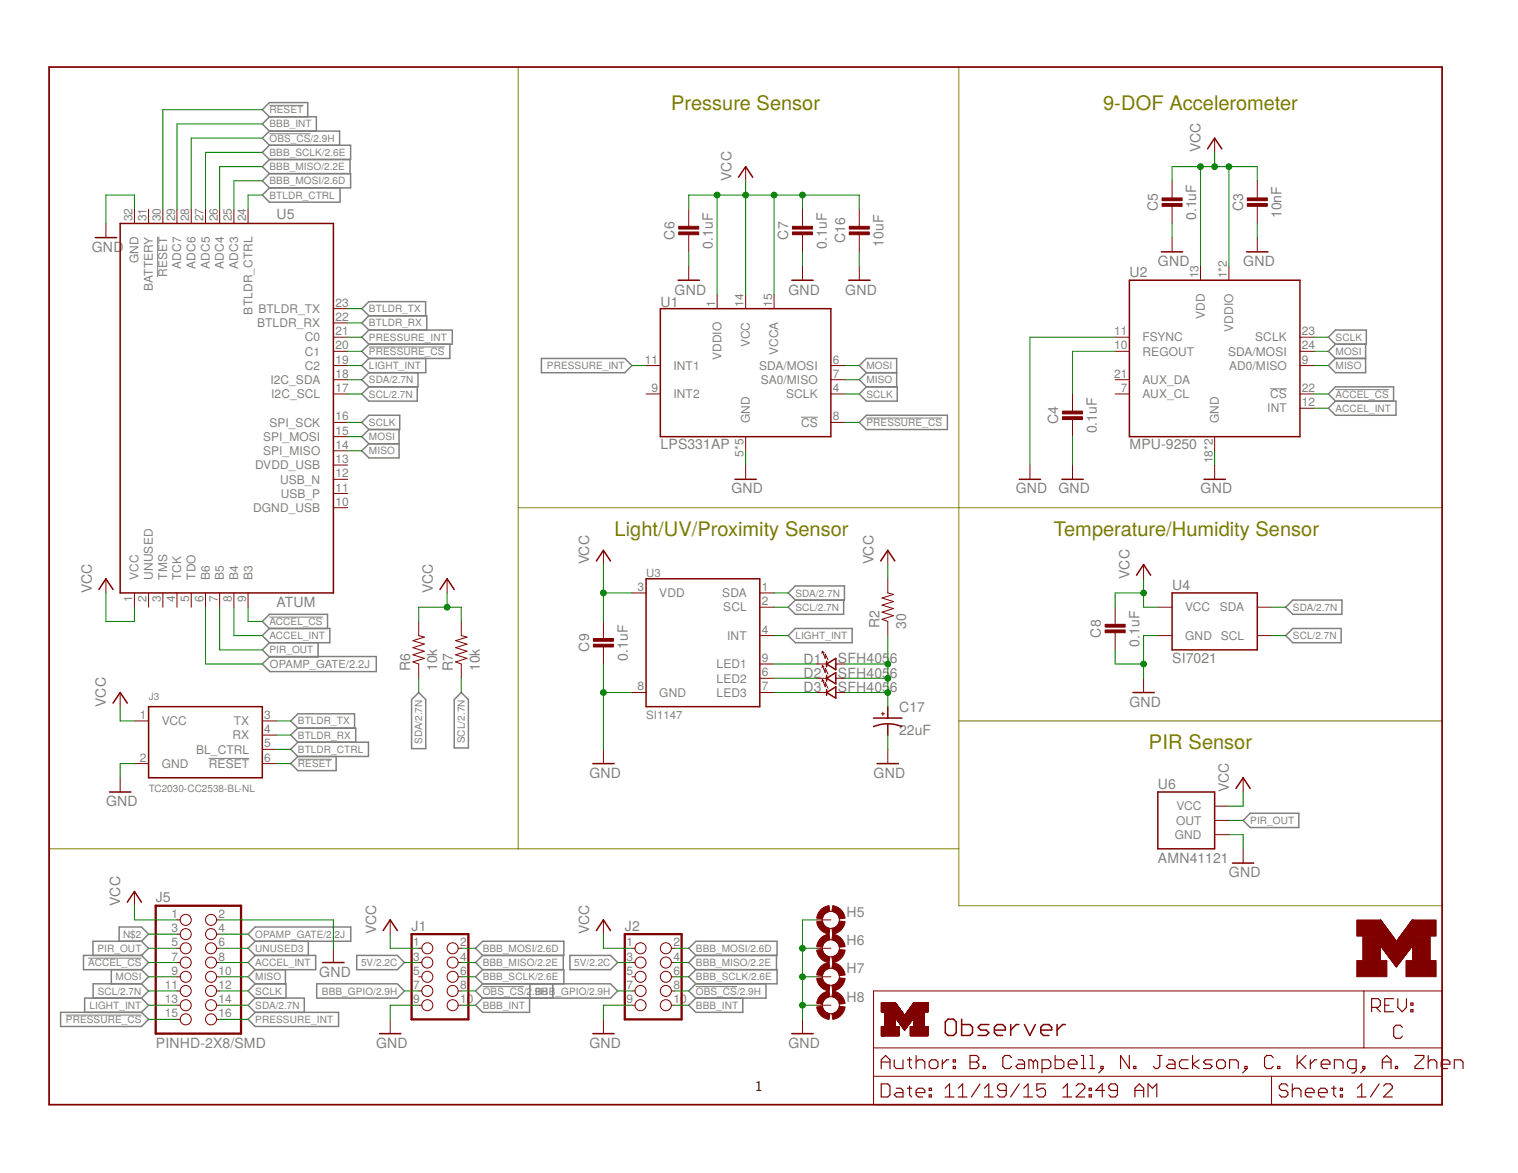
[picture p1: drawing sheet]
<svg xmlns="http://www.w3.org/2000/svg" width="279mm" height="216mm" viewBox="0 0 279 216" stroke-linecap="round" stroke-linejoin="round" font-family="sans-serif">
<path d="M95.4 12.3v143.9M176.5 12.3v154.4h88.9M95.4 93.5h170M176.5 132.7h88.9M9 156.2h167.5" fill="none" stroke="#808000" stroke-width=".18"/>
<g fill="none" stroke="#808080" stroke-width=".18">
<path d="M49.6 19.4h6.2M49.6 24.6h7.6M29 43.5v7.5M67.9 63.9h13.9M147.4 76.8h3.1M159.5 76.9h13.9M233.8 71.6h3.1M245.8 71.7h9.8M49.6 113.6h9.8M38.4 139.6h7.5M54.8 139.7h6.3M16.2 176.4h9.8"/>
<path d="M12.1 186.8h13.9M88.8 181.6h7.6M128.1 181.6h7.6"/>
</g>
<g fill="none" stroke="#808080" stroke-width=".28">
<path d="M49.6 24.1l-1.3 1.3 1.3 1.3M49.6 24.1h12.9v2.6M49.6 26.7h14.9v2.7h-14.9M49.6 21.5l-1.3 1.3 1.3 1.3M49.6 21.5h8.6v2.6M49.6 32l-1.3 1.3 1.3 1.3M49.6 32h14.9v2.6h-14.9M49.6 29.4l-1.3 1.3 1.3 1.3M49.6 26.7l-1.3 1.3 1.3 1.4M49.6 34.6l-1.3 1.3 1.3 1.3h13v-2.6M49.6 21.5l-1.3-1.3 1.3-1.3h7v2.6M64.4 29.4v2.6"/>
<path d="M67.9 58.1l-1.3-1.3 1.3-1.3h10.4v2.6M67.9 58.1h10.6v2.6M67.9 58.1l-1.3 1.3 1.3 1.3M66.6 77.7l1.3-1.3h5.7v2.7h-5.7zM67.9 71.2l-1.3 1.3 1.3 1.3h8.9v-2.6M67.9 60.7h15.3v2.7h-15.3M67.9 79.1l-1.3 1.3 1.3 1.3M67.9 63.4l-1.3 1.3 1.3 1.3M67.9 60.7l-1.3 1.4 1.3 1.3M67.9 68.6l-1.3 1.3 1.3 1.3M67.9 66l-1.3 1.3 1.3 1.3M73.4 79.1v5.2h-5.5l-1.3-1.3 1.3-1.3"/>
<path d="M76.9 68.6v2.6h-9M78.4 66v2.6h-10.5M82.8 63.4v2.6h-14.9M99.7 66h15.3l1.3 1.3-1.3 1.3h-15.3zM159.5 71.2h5.6v2.6h-5.6l-1.3-1.3zM159.5 76.4h14.9v2.7h-14.9l-1.3-1.4zM159.5 68.6l-1.3-1.3 1.3-1.3h5.5v5.2M159.5 68.6h5.5M159.5 68.6l-1.3 1.3 1.3 1.3M244.5 62.1l1.3-1.4h5.7v2.7h-5.7zM245.8 73.8l-1.3-1.3 1.3-1.3h10.7v2.6M245.8 73.8h11.1v2.6h-11.1l-1.3-1.3z"/>
<path d="M245.8 63.4l-1.3 1.3 1.3 1.3M245.8 66h5.6M251.4 63.4v5.2h-5.6l-1.3-1.3 1.3-1.3M67.9 81.7h5.5M49.6 115.7l-1.3-1.3 1.3-1.3h10.7v2.6M49.6 115.7h11.1v2.6h-11.1M49.6 115.7l-1.3 1.3 1.3 1.3M49.6 118.3l-1.3 1.3 1.3 1.3h8.9v-2.6M145.1 109.1l1.3-1.3h9v2.6h-9zM146.4 110.4l-1.3 1.4 1.3 1.3h8.9v-2.7M146.4 115.7h10.4v2.6h-10.4l-1.3-1.3zM236.6 111.8l1.4-1.4h9v2.7h-9z"/>
<path d="M236.6 117l1.4-1.3h8.8v2.6h-8.8zM48.3 122.2l1.4-1.4h19.6v2.8h-19.6zM54.8 134l-1.3-1.3 1.3-1.3h10.5v2.6M54.8 134h10.7v2.6M54.8 134l-1.3 1.3 1.3 1.3M54.8 136.6h13v2.6h-13M54.8 136.6l-1.3 1.3 1.3 1.3M54.8 139.2l-1.3 1.3 1.3 1.3h7.1v-2.6M75.8 128.8l1.3-1.3 1.3 1.3v9h-2.6zM84.9 127.5l1.3 1.3v8.9h-2.6v-8.9zM230.1 149.7h9v2.6h-9l-1.3-1.3zM20.5 178.5v2.6"/>
<path d="M21.9 173.2v-2.6h4.1l1.3 1.3-1.3 1.3M26 175.9l1.3 1.3-1.3 1.3M26 175.9h-10.6v2.6h10.6M26 178.5l1.3 1.3-1.3 1.3M26 173.2h-8.9v2.7M26 173.2l1.3 1.3-1.3 1.4M45.7 171.9l1.3-1.3h17.6v2.6h-17.6zM47 175.9h11.1v2.6h-11.1M47 178.5l-1.3 1.3 1.3 1.3M47 175.9l-1.3 1.3 1.3 1.3M47 173.2l-1.3 1.3 1.3 1.4M52.5 178.5v2.6"/>
<path d="M56.7 173.2v2.7M65.7 175.9h7.4l1.3 1.3-1.3 1.3h-7.4zM87.5 174.5l1.3-1.3h15v2.7h-15zM88.8 178.5h15v2.6M88.8 175.9l-1.3 1.3 1.3 1.3M88.8 178.5l-1.3 1.3 1.3 1.3M103.7 175.9v2.6M104.9 175.9h7.5l1.3 1.3-1.3 1.3h-7.5zM126.8 174.5l1.3-1.3h14.9v2.7h-14.9zM128.1 178.5h14.9v2.6h-14.9M128.1 178.5l-1.3 1.3 1.3 1.3M128.1 175.9l-1.3 1.3 1.3 1.3"/>
<path d="M142.9 175.9v2.6M11.2 186.3h14.8l1.3 1.3-1.3 1.3h-14.8zM26 181.1h-8.9v2.6M26 183.7h-10.4v2.6M26 183.7l1.3 1.3-1.3 1.3M26 181.1l1.3 1.3-1.3 1.3M45.7 187.6l1.3-1.3h15.3v2.6h-15.3zM47 181.1l-1.3 1.3 1.3 1.3M47 181.1h5.6v2.6M47 183.7h9v2.6M47 183.7l-1.3 1.3 1.3 1.3M58.3 181.1h14.8l1.3 1.3-1.3 1.3h-14.8z"/>
<path d="M88.8 181.1h23.6l1.3 1.3-1.3 1.3h-23.6M88.8 183.7l-1.3 1.3 1.3 1.3h8.7v-2.6M88.8 181.1l-1.3 1.3 1.3 1.3M97.5 181.1v2.6M101.7 181.1v2.6M128.1 181.1l-1.3 1.3 1.3 1.3M128.1 183.7l-1.3 1.3 1.3 1.3h8.6v-2.6M141 181.1v2.6h-12.9"/>
</g>
<path d="M9 12.3h256.4v191h-256.4z" fill="none" stroke="#800000" stroke-width=".32"/>
<g fill="none" stroke="#800000" stroke-width=".18">
<path d="M24.7 38.5v2.6M27.3 38.5v2.6M30 38.5v2.6M32.6 38.5v2.6M35.2 38.5v2.6M37.8 38.5v2.6M40.4 38.5v2.6M43.1 38.5v2.6M45.7 38.5v2.6M126.8 38.5v3.2M137.2 30.7v2.6M147.7 38.5v3.2"/>
<path d="M158.2 38.5v3.2M215.7 33.3v3.1M215.7 37.7v3.4M223.6 25.4v2.6M231.4 33.3v3.1M231.4 37.7v3.4M19.5 41.1v2.6M61.4 59.4h2.6M61.4 56.8h2.6M126.8 42.9v3.5M126.8 49v2.6M132 54.2v2.6"/>
<path d="M137.2 54.2v2.6M142.5 54.2v2.6M147.7 42.9v3.5M147.7 49v2.6M158.2 42.9v3.5M158.2 49v2.6M215.7 43.7v2.7M221 49v2.6M226.2 49v2.6M231.4 43.7v2.7M61.4 72.5h2.6M61.4 69.9h2.6"/>
<path d="M61.4 67.3h2.6M61.4 77.7h2.6M61.4 64.7h2.6M61.4 62.1h2.6M118.9 72.5h2.6M118.9 67.3h2.6M152.9 72.5h2.7M152.9 69.9h2.7M152.9 67.3h2.7M152.9 77.7h2.7M197.4 72.5v3.1M197.4 77v3.4"/>
<path d="M205.3 72.5h2.6M205.3 69.9h2.6M205.3 64.7h2.6M205.3 62.1h2.6M239.3 72.5h2.6M239.3 67.3h2.6M239.3 64.7h2.6M239.3 62.1h2.6M239.3 75.1h2.6M61.4 93.5h2.6M61.4 90.8h2.6M61.4 88.2h2.6"/>
<path d="M61.4 85.6h2.6M61.4 83h2.6M61.4 80.4h2.6M137.2 80.4v2.6M137.2 85.6v2.6M189.6 85.6v2.6M197.4 85.6v2.6M223.6 80.4v2.6M223.6 85.6v2.6M19.5 106.5v2.6M24.7 109.1v2.7M27.3 109.1v2.7"/>
<path d="M30 109.1v2.7M32.6 109.1v2.7M35.2 109.1v2.7M37.8 109.1v2.7M40.4 109.1v2.7M43.1 109.1v2.7M45.7 109.1v2.7M77.1 114.4v2.6l1 .3-2.1 .6 2.1 .7-2.1 .6 2.1 .7-2.1 .6 2.1 .7-2.1 .6 1.1 .4v2.6M82.3 106.5v2.6M84.9 114.4v2.6l1.1 .3-2.1 .6 2.1 .7-2.1 .6 2.1 .7-2.1 .6 2.1 .7-2.1 .6 1 .4v2.6M111.1 101.3v2.6M111.1 114.4v3.1"/>
<path d="M111.1 118.8v3.4M116.3 109.1h2.6M139.8 111.8h2.7M139.8 117h2.7M139.8 109.1h2.7M151.4 119.9l.5 1.3v-.8l.5 1M151.4 119.9l.3 .2M151.4 119.9l-.1 .3M163.4 106.5v2.6l1 .3-2.1 .7 2.1 .6-2.1 .7 2.1 .6-2.1 .7 2.1 .6-2.1 .7 1.1 .4v2.6M163.4 101.3v2.6M205.3 111.8v3.1M205.3 116.2v3.4"/>
<path d="M210.5 103.9v2.6M213.1 111.8h2.6M213.1 117h2.6M231.4 111.8h2.6M231.4 117h2.6M22.1 127.5v2.6M24.7 132.7h2.6M48.3 132.7h2.6M48.3 135.3h2.6M48.3 137.9h2.6M111.1 137.9v2.6M116.3 127.5h2.6"/>
<path d="M139.8 124.8h2.7M139.8 122.2h2.7M139.8 127.5h2.7M150.3 124.8h1.8M150.3 122.2h1.8M150.3 127.5h1.8M151.4 122.5l.5 1.3v-.8l.5 1.1M151.4 125.1l.5 1.3v-.8l.5 1.1M151.4 122.5l.3 .2M151.4 122.5l-.1 .4M151.4 125.1l.3 .3M151.4 125.1l-.1 .4"/>
<path d="M153.8 124.8h1.8M153.8 122.2h1.8M153.8 127.5h1.8M162.2 131.4h.6M162.5 131.1v.6M163.4 137.9v2.6M210.5 124.8v2.7M22.1 143.2v2.6M24.7 140.5h2.6M48.3 140.5h2.6M223.6 148.4h2.6M223.6 151h2.6"/>
<path d="M223.6 153.6h2.6M228.8 143.2v2.6M228.8 156.2v2.7M24.7 164.1v2.6M32.6 169.3h.6M32.6 177.2h.6M32.6 174.5h.6M32.6 171.9h.6M32.6 179.8h.6M39.9 169.3h.5M39.9 177.2h.5M39.9 174.5h.5"/>
<path d="M39.9 171.9h.5M39.9 179.8h.5M61.4 174.5v2.7M71.8 169.3v2.6M77.1 177.2h.5M77.1 174.5h.5M77.1 179.8h.5M84.3 177.2h.6M84.3 174.5h.6M84.3 179.8h.6M111.1 169.3v2.6M116.3 177.2h.6"/>
<path d="M116.3 174.5h.6M116.3 179.8h.6M123.6 177.2h.5M123.6 174.5h.5M123.6 179.8h.5M150.3 169.3h2.6M150.3 174.5h2.6M150.3 179.8h2.6M254.1 174.1l2.9 3.9M254.1 174h6M254.1 173.9h6M254.1 173.8h6"/>
<path d="M254.1 173.7h6M254.1 173.6h6M254.1 173.5h6M254.1 173.4h6M254.1 173.3h6M254.1 173.2h6M254.1 173.2h2.9M254.1 173.2h2.8M254.1 173.1h2.8M254.1 173h2.8M254.1 173h2.7M254.1 172.9h2.7"/>
<path d="M254.1 172.8h2.6M254.1 172.7h2.5M254.1 172.6l2.5 .1M254.1 172.6h2.4M254.1 172.5h2.4M254.1 172.4h2.3M254.1 172.3h2.2M254.1 172.2h2.2M254.1 172.2h2.1M254.1 172.1h2.1M254.1 172l2 .1M254.1 172h2"/>
<path d="M254.1 171.9l2 .1M254.1 171.9h1.9M254.1 171.8h1.9M254.1 171.8h1.8M254.1 171.7h1.8M254.1 171.7h1.7M254.1 171.6h1.7M254.1 171.5l1.7 .1M254.1 171.5h1.6M254.1 171.4h1.6M254.1 171.3h1.5M254.1 171.2h1.4"/>
<path d="M254.1 171.1h1.3M254.1 171h1.3M254.1 170.9l1.2 .1M254.1 170.9h1.2M254.1 170.8l1.1 .1M254.1 170.8h1.1M254.1 170.7h1M254.1 170.6l1 .1M254.1 170.6h1M254.1 169.3l2.9 4 2.9-4h.2v4.8h-6zM254.1 170.6h.9M254.1 170.5h.9"/>
<path d="M254.1 170.4l.9 .1M254.1 170.4h.8M254.1 170.3h.8M254.1 170.3h.7M254.1 170.2h.7M254.1 170.2h.6M254.1 170.1h.6M254.1 170h.5M254.1 169.9h.5M254.1 169.8l.4 .1M254.1 169.8h.3M254.1 169.7l.3 .1"/>
<path d="M254.1 169.7h.3M254.1 169.6h.2M254.1 169.5l.2 .1M254.1 169.5h.2M254.1 169.5h.1M254.1 169.4h.1M254.1 174.1h5.8M254.1 174.2h5.8M254.2 174.2h5.7M254.2 174.3h5.6M254.3 174.3h5.5M254.3 174.4h5.4"/>
<path d="M254.4 174.4h5.3M254.4 174.5h5.3M254.4 174.5h5.2M254.5 174.6h5.1M254.6 174.7h4.9M254.6 174.8h4.9M254.6 174.8h4.8M254.7 174.8h4.7M254.7 174.9h4.7M254.7 174.9h4.6M254.8 175h4.5M254.8 175h4.4"/>
<path d="M254.8 175.1h4.4M254.9 175.1h4.3M254.9 175.2h4.2M255 175.2h4.1M255 175.3h4.1M255 175.3h4M255.1 175.4h3.9M255.1 175.5h3.8M255.2 175.5h3.7M255.2 175.6h3.6M255.3 175.7h3.5M255.4 175.8h3.3"/>
<path d="M255.4 175.9h3.2M255.5 175.9h3.1M255.5 176h3M255.6 176h2.9M255.6 176.1h2.8M255.7 176.2h2.7M255.7 176.3h2.6M255.8 176.3h2.5M255.8 176.4h2.4M255.9 176.4h2.3M255.9 176.5h2.2M255.9 176.6h2.2"/>
<path d="M256 176.6h2.1M256 176.6h2M256.1 176.7h1.9M256.1 176.8h1.8M256.2 176.9h1.7M256.2 176.9h1.6M256.2 177h1.6M256.3 177h1.4M256.3 177.1h1.4M256.4 177.1h1.2M256.4 177.2h1.2M256.5 177.2h1.1"/>
<path d="M256.5 177.3h1M256.5 177.4h1M256.6 177.4h.9M256.6 177.5h.8M256.7 177.6h.6M256.8 177.7h.4M256.9 177.8h.3M256.9 177.8h.2M256.9 177.9h.2M257 177.9h.1M257 178h.1M257.1 173.2h3"/>
<path d="M257.1 173.1h3M257.2 173.1h2.9M257.2 173h2.9M257.3 172.9h2.8M257.3 172.8h2.8M257.4 172.8h2.7M257.4 177.4h-.8M257.4 172.7h2.7M257.5 172.7h2.6M257.5 172.6h2.6M257.6 172.6h2.5M257.6 172.5h2.5"/>
<path d="M257.6 172.4h2.5M257.7 172.4h2.4M257.7 172.3h2.4M257.8 172.2h2.3M257.9 172.1h2.2M258 172h2.1M258 171.9h2.1M258.1 171.9h2M258.1 171.8h2M258.1 171.7h2M258.2 176.4h-2.4M258.2 171.7h1.9"/>
<path d="M258.2 171.6h1.9M258.3 171.6h1.8M258.3 171.5h1.8M258.4 171.4h1.7M258.4 171.3h1.7M258.5 171.3h1.6M258.5 171.2h1.6M258.6 171.2h1.5M258.6 171.1h1.5M258.7 171h1.4M258.7 175.7h-3.4M258.8 170.9h1.3"/>
<path d="M258.8 170.8h1.3M258.9 170.8h1.2M258.9 170.7h1.2M259 170.7h1.1M259 175.4h-3.9M259 170.6h1.1M259.1 170.5h1M259.1 170.4h1M259.2 170.3h.9M259.3 170.3h.8M259.3 170.2h.8M259.4 170.1h.7"/>
<path d="M259.4 170h.7M259.5 170h.6M259.5 174.7h-4.9M259.5 169.9h.6M259.6 169.8h.5M259.7 169.7h.4M259.7 169.6h.4M259.8 169.6h.3M259.8 169.5h.3M259.9 169.4h.2M260 174.1l-3 3.9M32.6 182.4h.6"/>
<path d="M32.6 187.6h.6M32.6 185h.6M39.9 182.4h.5M39.9 187.6h.5M39.9 185h.5M71.8 187.6v2.6M77.1 182.4h.5M77.1 185h.5M84.3 182.4h.6M84.3 185h.6M111.1 187.6v2.6M116.3 182.4h.6"/>
<path d="M116.3 185h.6M123.6 182.4h.5M123.6 185h.5M147.7 187.6v2.6M150.3 185h2.6M160.8 182.4h104.6v20.9h-104.6zM160.8 198.1h104.6M160.8 192.9h104.6M162.2 190.6h3.3M162.2 190.5h3.3M162.2 190.4h3.3M162.2 190.3h3.3"/>
<path d="M162.2 190.2h3.3M162.2 190.1h3.3M162.2 190h3.3M162.2 189.9h3.3M162.2 189.8h3.3M162.2 189.7h3.3M162.2 189.6h3.3M162.2 189.5h3.3M162.2 189.4h3.3M162.2 189.3h3.3M162.2 189.2h3.3M162.2 189.1h3.3"/>
<path d="M162.2 189h3.3M162.2 188.9h3.3M162.2 186.2l3.9 .1M162.2 186.2h3.8M162.2 186.1h3.7M162.2 186l3.7 .1M162.2 186h3.7M162.2 185.9h3.6M162.2 185.8h3.5M162.2 185.7h3.5M162.2 185.7h3.4M162.2 185.6h3.4"/>
<path d="M162.2 185.6h3.3M162.2 185.5h3.3M162.2 185.4h3.2M162.2 185.3l3.2 .1M162.2 185.3h3.2M162.2 185.3h3.1M162.2 185.2h3.1M162.2 185.1l3 .1M162.2 185.1h3M162.2 185h3M162.2 185h2.9M162.2 184.9h2.9"/>
<path d="M162.2 184.9h2.8M162.2 184.8h2.8M162.2 184.7l2.8 .1M162.2 184.7h2.7M162.2 184.6l2.7 .1M162.2 184.6h2.6M162.2 184.5h2.6M162.2 190.7h.7M162.8 188.9h2M162.8 188.8h2M162.9 188.7h1.9M162.9 188.6h1.9"/>
<path d="M162.9 188.5h1.9M162.9 188.4h1.9M162.9 188.3h1.9M162.9 188.2h1.9M162.9 188.1h1.9M162.9 188h1.9M162.9 187.9h1.9M162.9 187.8h1.9M162.9 187.7h1.9M162.9 187.6h1.9M162.9 187.5h1.9M162.9 187.4h1.9"/>
<path d="M162.9 187.3h7.3M162.9 187.2h7.3M162.9 187.1h7.3M162.9 187h7.3M162.9 186.9h7.3M162.9 186.8h3.6M162.9 186.8h3.5M162.9 186.7h3.5M162.9 186.7h3.4M162.9 186.6h3.4M162.9 186.5h3.3M162.9 186.4l3.3 .1"/>
<path d="M162.9 186.4h3.2M162.9 186.3h3.2M164.8 187.4h3.3M164.9 187.5h3.2M165 187.5h3M165.1 187.6h2.9M165.1 187.7h2.8M165.1 187.8h2.8M165.2 187.8h2.6M165.2 187.9h2.6M165.3 188h2.4M165.4 188.1h2.2"/>
<path d="M165.4 188.2h2.2M165.5 188.2h2.1M165.5 188.2h2M165.5 188.3h2M165.6 188.4h1.8M165.7 188.5h1.6M165.7 188.6h1.6M165.8 188.7h1.4M165.8 188.7h1.3M165.9 188.8h1.2M165.9 188.9h1.1M166 188.9h1"/>
<path d="M166 189h1M166.1 189h.8M166.1 189.1h.8M166.2 189.2h.6M166.2 189.3h.6M166.2 189.3h.5M166.3 189.3h.4M166.3 189.4h.4M166.3 189.4h.3M166.4 189.5h.2M166.5 189.6h.1M166.6 186.8h3.6"/>
<path d="M166.6 186.7h3.6M166.7 186.7h3.5M166.7 186.6h3.5M166.8 186.6h3.4M166.8 186.5h3.4M166.9 186.4h3.3M166.9 189.1h-.8M166.9 186.3h3.3M167 186.2h3.8M167 186.1h3.8M167.1 186.1h3.7M167.1 186h3.7"/>
<path d="M167.2 186h3.6M167.2 185.9h3.6M167.2 188.6l-1.4 .1M167.3 185.9h3.5M167.3 185.8h3.5M167.3 185.7h3.5M167.4 185.7h3.4M167.4 185.6h3.4M167.5 185.6h3.3M167.5 185.5h3.3M167.5 189.1h3.3M167.5 189h3.3"/>
<path d="M167.6 190.6h3.2M167.6 190.5h3.2M167.6 190.4h3.2M167.6 190.3h3.2M167.6 190.2h3.2M167.6 190.1h3.2M167.6 190h3.2M167.6 189.9h3.2M167.6 189.8h3.2M167.6 189.7h3.2M167.6 189.6h3.2M167.6 189.5h3.2"/>
<path d="M167.6 189.4h3.2M167.6 189.3h3.2M167.6 189.2h3.2M167.6 189.1h3.2M167.6 189h3.2M167.6 188.9h3.2M167.6 185.4h3.2M167.7 188l-2.3 .1M167.7 185.3h3.1M167.7 185.2h3.1M167.8 185.2h3M167.8 187.9h-2.6"/>
<path d="M167.8 185.1h3M167.9 185h2.9M168 184.9h2.8M168 187.6h-3M168 184.8h2.8M168.1 184.8h2.7M168.1 187.5h-3.1M168.1 184.7h2.7M168.1 187.4h-3.2M168.1 187.4h.1M168.2 184.6h2.6M168.2 184.5h2.6"/>
<path d="M168.3 188.8h1.9M168.3 188.7h1.9M168.3 188.6h1.9M168.3 188.5h1.9M168.3 188.4h1.9M168.3 188.3h1.9M168.3 188.2h1.9M168.3 188.1h1.9M168.3 188h1.9M168.3 187.9h1.9M168.3 187.8h1.9M168.3 187.7h1.9"/>
<path d="M168.3 187.6h1.9M168.3 187.5h1.9M168.3 187.4h1.9M170.2 187.2h-7.3M170.2 188.9h-2M170.2 186.3h.1M170.8 186.2l-3.8 .1M234 198.1v5.2M251 182.4v10.5"/>
<circle cx="34.2" cy="169.3" r="1.02"/>
<circle cx="34.2" cy="174.5" r="1.02"/>
<circle cx="34.2" cy="171.9" r="1.02"/>
<circle cx="34.2" cy="179.8" r="1.02"/>
<circle cx="34.2" cy="177.2" r="1.02"/>
<circle cx="38.8" cy="174.5" r="1.02"/>
<circle cx="38.8" cy="169.3" r="1.02"/>
<circle cx="38.8" cy="179.8" r="1.02"/>
<circle cx="38.8" cy="177.2" r="1.02"/>
<circle cx="38.8" cy="171.9" r="1.02"/>
<circle cx="78.7" cy="174.5" r="1.02"/>
<circle cx="78.7" cy="179.8" r="1.02"/>
<circle cx="78.7" cy="177.2" r="1.02"/>
<circle cx="83.3" cy="177.2" r="1.02"/>
<circle cx="83.3" cy="174.5" r="1.02"/>
<circle cx="83.3" cy="179.8" r="1.02"/>
<circle cx="117.9" cy="179.8" r="1.02"/>
<circle cx="117.9" cy="174.5" r="1.02"/>
<circle cx="117.9" cy="177.2" r="1.02"/>
<circle cx="122.6" cy="174.5" r="1.02"/>
<circle cx="122.6" cy="177.2" r="1.02"/>
<circle cx="122.6" cy="179.8" r="1.02"/>
<circle cx="152.9" cy="179.8" r="1.57"/>
<circle cx="152.9" cy="169.3" r="1.57"/>
<circle cx="152.9" cy="174.5" r="1.57"/>
<circle cx="34.2" cy="187.6" r="1.02"/>
<circle cx="34.2" cy="185" r="1.02"/>
<circle cx="34.2" cy="182.4" r="1.02"/>
<circle cx="38.8" cy="187.6" r="1.02"/>
<circle cx="38.8" cy="185" r="1.02"/>
<circle cx="38.8" cy="182.4" r="1.02"/>
<circle cx="78.7" cy="185" r="1.02"/>
<circle cx="78.7" cy="182.4" r="1.02"/>
<circle cx="83.3" cy="185" r="1.02"/>
<circle cx="83.3" cy="182.4" r="1.02"/>
<circle cx="117.9" cy="185" r="1.02"/>
<circle cx="117.9" cy="182.4" r="1.02"/>
<circle cx="122.6" cy="185" r="1.02"/>
<circle cx="122.6" cy="182.4" r="1.02"/>
<circle cx="152.9" cy="185" r="1.57"/>
</g>
<g fill="none" stroke="#800000" stroke-width=".21">
<path d="M162.2 196.7v-1.6l.8-.8 .8 .8v1.6M162.2 199.5h1.2l.4 .4v1.6l-.4 .4h-1.2zM162.2 195.5h1.6M164.6 195.1v1.2l.4 .4h1.2v-1.6M167 195.1h.8M167.4 194.7v1.6l.4 .4M167.4 199.9v1.6l.4 .4M168.6 194.3v2.4M168.6 195.5l.4-.4h.8l.4 .4v1.2M171.4 195.1h.8l.4 .4v.8l-.4 .4h-.8l-.4-.4v-.8zM173.4 195.1v1.6M174.6 195.1h-.4l-.8 .8"/>
<path d="M175.5 195.1h.4v.4h-.4zM175.5 196.3h.4v.4h-.4zM178.5 195.5h1.2M178.5 194.3h1.2l.4 .4v.4l-.4 .4 .4 .4v.4l-.4 .4h-1.2zM180.4 199.5l-1.6 2.4M181 196.3h.4v.4h-.4zM186.2 194.7l-.4-.4h-.8l-.4 .4v1.6l.4 .4h.8l.4-.4M187.4 195.1h.8l.4 .4v1.2h-1.2l-.4-.4 .4-.4h1.2M187.6 199.5l-1.6 2.4M190.2 195.5l-.4-.4h-.4v1.6M190.2 195.5v1.2M190.2 195.5l.4-.4 .4 .4v1.2"/>
<path d="M191.8 196.7h1.2l.4-.4v-.8l-.4-.4h-1.2v2.4M192.4 199.5h-1.6v1.2l.8-.4h.4l.4 .4v.8l-.4 .4h-.8l-.4-.4M194.2 194.3v2.4h1.2l.4-.4v-.8l-.4-.4h-1.2M196.6 195.9h1.6v-.4l-.4-.4h-.8l-.4 .4v.8l.4 .4h.8M198.1 199.9l.4-.4h.8l.4 .4v.4l-1.6 1.6h1.6M199 196.7h.8M199 194.3h.4v2.4M200.6 196.7h.8M200.6 194.3h.4v2.4M202.6 196.3h.4v.4h-.4zM203 196.7l-.8 .8M207.9 194.3v2.4l-1.7-2.4v2.4"/>
<path d="M208.7 196.3h.4v.4h-.4zM213.1 194.3h.8M213.5 194.3v2l-.4 .4h-.4l-.4-.4M215.1 195.1h.8l.4 .4v1.2h-1.2l-.4-.4 .4-.4h1.2M218.7 195.1h-1.2l-.4 .4v.8l.4 .4h1.2M219.5 194.3v2.4M220.7 195.1l-1.2 .8 1.2 .8M223.1 195.1h-1.2l-.4 .4 .4 .4h.8l.4 .4-.4 .4h-1.2M223.9 195.5l.4-.4h.8l.4 .4v.8l-.4 .4h-.8l-.4-.4zM226.3 196.7v-1.6h1.2l.4 .4v1.2M229.1 196.3h.4v.4h-.4zM229.5 196.7l-.8 .8"/>
<path d="M234.4 194.7l-.4-.4h-.8l-.5 .4v1.6l.5 .4h.8l.4-.4M235.2 196.3h.4v.4h-.4zM237 199.9l-.4-.4h-.7l-.4 .4v.4l.4 .4h.7l.4 .4v.4l-.4 .4h-.7l-.4-.4M237.8 199.5v2.4M238.8 194.3v2.4M239.2 195.5l1.2 1.2M240.4 194.3l-1.6 1.6M241.2 195.1v1.6M242.4 195.1h-.4l-.8 .8M243.2 195.9h1.6v-.4l-.4-.4h-.8l-.4 .4v.8l.4 .4h.8M245.5 199.9v1.6l.4 .4M245.6 196.7v-1.6h1.2l.4 .4v1.2"/>
<path d="M249.6 196.7h-1.2l-.4-.4v-.8l.4-.4h1.2v2l-.4 .4h-.4M250.8 196.3h.4v.4h-.4zM251.2 196.7l-.8 .8M252.5 185.4h1.2l.4-.4v-.8l-.4-.4h-1.2v2.4M253.3 185.4l.8 .8M253.9 199.5l-1.7 2.4M254.4 195.5h1.6M254.4 196.7v-1.6l.8-.8 .8 .8v1.6M254.7 199.9l.4-.4h.8l.4 .4v.4l-1.6 1.6h1.6M254.9 185h.8M256.5 183.8h-1.6v2.4h1.6M256.8 196.3h.4v.4h-.4z"/>
<path d="M257.3 183.8v1.6l.8 .8 .8-.8v-1.6M258.1 189.1l-.4-.4h-.8l-.4 .4v1.6l.4 .4h.8l.4-.4M259.7 185.8h.4v.4h-.4zM259.7 184.6h.4v.4h-.4zM260.5 194.3h1.6v.4l-1.6 1.6v.4h1.6M262.9 195.5l.4-.4h.8l.4 .4v1.2M262.9 194.3v2.4M265.3 195.9h1.6v-.4l-.4-.4h-.8l-.4 .4v.8l.4 .4h.8M267.7 196.7v-1.6h1.2l.4 .4v1.2M165 200.3h.8l.4 .4v1.2h-1.2l-.4-.4 .4-.4h1.2M167 200.3h.8M168.6 201.1h1.6v-.4l-.4-.4h-.8l-.4 .4v.8l.4 .4h.8"/>
<path d="M171 201.5h.4v.4h-.4zM171 200.3h.4v.4h-.4zM174 201.9h1.6M174 200.3l.8-.8v2.4M176.4 201.9h1.6M176.4 200.3l.8-.8v2.4M181.2 201.9h1.6M181.2 200.3l.8-.8v2.4M185.2 200.7h-1.2l-.4-.4v-.4l.4-.4h.8l.4 .4v1.6l-.4 .4h-.8l-.4-.4M188.4 201.9h1.6M188.4 200.3l.8-.8v2.4M195.6 201.9h1.7"/>
<path d="M195.6 200.3l.8-.8v2.4M200.5 201.5h.4v.4h-.4zM200.5 200.3h.4v.4h-.4zM203.3 200.7h-1.6l1.2-1.2v2.4M205.7 200.7h-1.2l-.4-.4v-.4l.4-.4h.8l.4 .4v1.6l-.4 .4h-.8l-.4-.4M208.9 200.7h1.6M208.9 201.9v-1.6l.8-.8 .8 .8v1.6M211.3 201.9v-2.4l.8 .8 .8-.8v2.4M237.8 200.7l.5-.4h.8l.4 .4v1.2M240.3 201.1h1.6v-.4l-.4-.4h-.8l-.4 .4v.8l.4 .4h.8M242.7 201.1h1.6v-.4l-.4-.4h-.8l-.4 .4v.8l.4 .4h.8M245.1 200.3h.8"/>
<path d="M246.7 201.5h.4v.4h-.4zM246.7 200.3h.4v.4h-.4zM249.8 201.9h1.6M249.8 200.3l.8-.8v2.4"/>
</g>
<g fill="none" stroke="#800000" stroke-width=".28">
<path d="M135.9 32.6l1.3-1.9 1.3 1.9M222.3 27.4l1.3-2 1.3 2M17.5 43.7h4M22.1 41.1h39.3v68h-39.3zM121.5 56.8h31.4v23.6h-31.4zM124.8 51.6h3.9M145.7 51.6h4M156.2 51.6h3.9M207.9 51.6h31.4v28.8h-31.4zM213.8 46.4h3.9M229.4 46.4h4M135.3 88.2h3.9"/>
<path d="M187.6 88.2h3.9M195.5 88.2h3.9M221.6 88.2h3.9M18.2 108.5l1.3-2 1.3 2M81 108.5l1.3-2 1.3 2M109.8 103.3l1.3-2 1.3 2M118.9 106.5h20.9v23.6h-20.9zM162.1 103.3l1.3-2 1.3 2M209.2 105.9l1.3-2 1.3 2M215.7 109.1h15.7v10.5h-15.7zM20.8 129.4l1.3-1.9 1.3 1.9M27.3 130.1h21v13.1h-21z"/>
<path d="M152.1 122.2l1.7-1v2.1zM152.1 124.8l1.7-1v2.1zM152.1 127.5l1.7-1.1v2.1zM152.1 121.7v1M152.1 124.3v1.1M152.1 126.9v1.1M160.8 133.7a7 7 0 0 1 5.2 0M160.8 132.2h5.2M163.4 130.1v2.1M163.4 133.2v2.1M208.5 127.5h3.9M20.2 145.8h3.9"/>
<path d="M109.1 140.5h3.9M161.4 140.5h4M213.1 145.8h10.5v10.4h-10.5zM226.8 158.9h4M227.5 145.1l1.3-1.9 1.3 1.9M23.4 166.1l1.3-2 1.3 2M59.4 177.2h3.9M70.5 171.3l1.3-2 1.3 2M109.8 171.3l1.3-2 1.3 2M69.9 190.2h3.9M109.1 190.2h3.9M145.7 190.2h4"/>
<path d="M174.5 187.6h1l.5 .5v2l-.5 .5h-1l-.5-.5v-2zM177 187.6v3h1.5l.5-.5v-1l-.5-.5h-1.5M182 188.6h-1.5l-.5 .5 .5 .5h1l.5 .5-.5 .5h-1.5M183 189.6h2v-.5l-.5-.5h-1l-.5 .5v1l.5 .5h1M186 188.6v2M187.5 188.6h-.5l-1 1M188.6 188.6l.9 2 1.1-2M191.6 189.6h2v-.5l-.5-.5h-1l-.5 .5v1l.5 .5h1M194.6 188.6v2M196.1 188.6h-.5l-1 1"/>
</g>
<g fill="#800000" stroke="#800000" stroke-width=".18">
<path d="M213.9 36.4h3.7v.5h-3.7z"/>
<path d="M213.9 37.5h3.7v.5h-3.7z"/>
<path d="M229.6 36.4h3.7v.5h-3.7z"/>
<path d="M229.6 37.5h3.7v.5h-3.7z"/>
<path d="M195.6 75.7h3.6v.5h-3.6z"/>
<path d="M195.6 76.7h3.6v.5h-3.6z"/>
<path d="M145.9 41.7h3.6v.5h-3.6z"/>
<path d="M145.9 42.7h3.6v.5h-3.6z"/>
<path d="M156.3 41.7h3.7v.5h-3.7z"/>
<path d="M156.3 42.7h3.7v.5h-3.7z"/>
<path d="M124.9 41.7h3.7v.5h-3.7z"/>
<path d="M124.9 42.7h3.7v.5h-3.7z"/>
<path d="M109.2 117.5h3.7v.5h-3.7z"/>
<path d="M109.2 118.6h3.7v.5h-3.7z"/>
<path d="M203.4 114.9h3.7v.5h-3.7z"/>
<path d="M203.4 116h3.7v.5h-3.7z"/>
<path d="M249.7 169.3h4.4v3h-4.4z"/>
<path d="M250.8 172.3h3.3v4.5h-3.3z"/>
<path d="M249.7 176.8h5.6v3h-5.6z"/>
<path d="M258.8 176.8h5.5v3h-5.5z"/>
<path d="M260 172.3h3.2v4.5h-3.2z"/>
<path d="M259.9 169.3h4.4v3h-4.4z"/>
</g>
<path d="M28.7 166.7h15.7v23.5h-15.7zM75.8 171.9h10.4v15.7h-10.4zM115 171.9h10.5v15.7h-10.5z" fill="none" stroke="#800000" stroke-width=".42"/>
<g fill="#800000" stroke="#800000" stroke-width=".18">
<path d="M153.3 166.7a2.6 2.6 0 0 1 2.3 2.3l-1.1 .1a1.55 1.55 0 0 0-1.4-1.4z" fill-rule="evenodd"/>
<path d="M151.2 167.3l.8-.4 .6-.2 .1 1a1.55 1.55 0 0 0-1.3 1.4l-1.1-.1v-.2a2.64 2.64 0 0 1 .9-1.5z" fill-rule="evenodd"/>
<path d="M150.3 169.7l1.1-.2a1.6 1.6 0 0 0 1.3 1.4l-.1 1a2.61 2.61 0 0 1-2.3-2.2z" fill-rule="evenodd"/>
<path d="M153.1 170.9a1.6 1.6 0 0 0 1.4-1.4l1.1 .2a2.66 2.66 0 0 1-2.3 2.2z" fill-rule="evenodd"/>
<path d="M153.3 171.9a2.6 2.6 0 0 1 2.3 2.3l-1.1 .1a1.55 1.55 0 0 0-1.4-1.3z" fill-rule="evenodd"/>
<path d="M151.2 172.5l.8-.4 .6-.2 .1 1.1a1.55 1.55 0 0 0-1.3 1.3l-1.1-.1 .4-1z" fill-rule="evenodd"/>
<path d="M150.3 174.9l1.1-.1a1.6 1.6 0 0 0 1.3 1.3l-.1 1.1a2.55 2.55 0 0 1-2.3-2.3z" fill-rule="evenodd"/>
<path d="M153.1 176.1a1.6 1.6 0 0 0 1.4-1.3l1.1 .1a2.66 2.66 0 0 1-2.3 2.3z" fill-rule="evenodd"/>
<path d="M153.3 177.2a2.6 2.6 0 0 1 2.3 2.3l-1.1 .1a1.6 1.6 0 0 0-1.4-1.4z" fill-rule="evenodd"/>
<path d="M151.2 177.8l.8-.5 .6-.1 .1 1a1.6 1.6 0 0 0-1.3 1.4l-1.1-.1 .4-1.1z" fill-rule="evenodd"/>
<path d="M150.3 180.1l1.1-.1a1.55 1.55 0 0 0 1.3 1.4l-.1 1a2.55 2.55 0 0 1-2.3-2.3z" fill-rule="evenodd"/>
<path d="M153.1 181.4a1.55 1.55 0 0 0 1.4-1.4l1.1 .1a2.66 2.66 0 0 1-2.3 2.3z" fill-rule="evenodd"/>
<path d="M153.3 182.4a2.66 2.66 0 0 1 2.3 2.3l-1.1 .1a1.6 1.6 0 0 0-1.4-1.4z" fill-rule="evenodd"/>
<path d="M150.9 183.3l.7-.5 1-.4 .1 1a1.6 1.6 0 0 0-1.3 1.4l-1.1-.1 .2-.7z" fill-rule="evenodd"/>
<path d="M150.3 185.3l1.1-.1a1.55 1.55 0 0 0 1.3 1.4l-.1 1a2.55 2.55 0 0 1-2.3-2.3z" fill-rule="evenodd"/>
<path d="M153.1 186.6a1.55 1.55 0 0 0 1.4-1.4l1.1 .1a2.66 2.66 0 0 1-2.3 2.3z" fill-rule="evenodd"/>
</g>
<g fill="none" stroke="#008000" stroke-width=".18">
<path d="M24.7 38.5v-2.6h-5.2v5.2M48.3 30.7h-7.9v7.8M48.3 35.9h-2.6v2.6M48.3 33.3h-5.2v5.2M48.3 25.4h-13.1v13.1M48.3 22.8h-15.7v15.7M48.3 28h-10.5v10.5M48.3 20.2h-18.3v18.3M126.8 38.5v-2.6h31.4v2.6M132 35.9v18.3M137.2 33.3v20.9M142.5 35.9v18.3"/>
<path d="M147.7 35.9v2.6M215.7 33.3v-2.6h15.7v2.6M221 30.7v18.3M223.6 28v2.7M226.2 30.7v18.3M64 56.8h2.6M64 59.4h2.6M126.8 46.4v2.6M147.7 46.4v2.6M158.2 46.4v2.6M215.7 41.1v2.6M231.4 41.1v2.6"/>
<path d="M64 62.1h2.6M64 64.7h2.6M64 72.5h2.6M64 77.7h2.6M64 67.3h2.6M64 69.9h2.6M116.3 67.3h2.6M155.6 72.5h2.6M155.6 77.7h2.6M155.6 67.3h2.6M155.6 69.9h2.6M205.3 64.7h-7.9v7.8"/>
<path d="M205.3 62.1h-15.7v23.5M241.9 62.1h2.6M241.9 64.7h2.6M241.9 72.5h2.6M241.9 67.3h2.6M241.9 75.1h2.6M64 80.4h2.6M64 83h2.6M137.2 83v2.6M197.4 80.4v5.2M223.6 83v2.6M19.5 109.1v5.3h5.2v-2.6"/>
<path d="M37.8 111.8v10.4h10.5M40.4 111.8v7.8h7.9M43.1 111.8v5.2h5.2M45.7 111.8v2.6h2.6M77.1 114.4v-2.6h7.8v2.6M82.3 109.1v2.7M111.1 109.1h5.2M111.1 103.9v10.5M142.5 109.1h2.6M142.5 111.8h2.6M142.5 117h2.6M163.4 103.9v2.6"/>
<path d="M163.4 117v13.1M205.3 119.6v2.6h5.2M210.5 109.1h-5.2v2.7M210.5 106.5v5.3h2.6M213.1 117h-2.6v7.8M234 111.8h2.6M234 117h2.6M22.1 130.1v2.6h2.6M50.9 132.7h2.6M50.9 135.3h2.6M50.9 137.9h2.6M77.1 124.8v2.7"/>
<path d="M84.9 124.8v2.7M111.1 122.2v15.7M111.1 127.5h5.2M142.5 127.5h7.8M142.5 122.2h7.8M142.5 124.8h7.8M155.6 127.5h7.8M155.6 122.2h7.8M155.6 124.8h7.8M163.4 135.3v2.6M24.7 140.5h-2.6v2.7M50.9 140.5h2.6"/>
<path d="M226.2 153.6h2.6v2.6M226.2 151h2.6M228.8 145.8v2.6h-2.6M24.7 166.7v2.6h7.9M27.3 174.5h5.3M27.3 179.8h5.3M27.3 177.2h5.3M27.3 171.9h5.3M40.4 174.5h5.3M40.4 169.3h21v5.2M40.4 179.8h5.3M40.4 177.2h5.3"/>
<path d="M40.4 171.9h5.3M71.8 171.9v2.6h5.3M74.4 177.2h2.7M84.9 174.5h2.6M84.9 179.8h2.6M84.9 177.2h2.6M111.1 171.9v2.6h5.2M113.7 177.2h2.6M124.1 174.5h2.7M124.1 179.8h2.7M124.1 177.2h2.7M147.7 174.5h2.6"/>
<path d="M147.7 179.8h2.6M150.3 169.3h-2.6v18.3M27.3 185h5.3M27.3 182.4h5.3M27.3 187.6h5.3M40.4 185h5.3M40.4 182.4h5.3M40.4 187.6h5.3M74.4 182.4h2.7M77.1 185h-5.3v2.6M84.9 185h2.6M84.9 182.4h2.6"/>
<path d="M113.7 182.4h2.6M116.3 185h-5.2v2.6M124.1 185h2.7M124.1 182.4h2.7M147.7 185h2.6"/>
</g>
<g fill="#008000" stroke="#008000" stroke-width=".18">
<circle cx="221" cy="30.7" r=".53"/>
<circle cx="226.2" cy="30.7" r=".53"/>
<circle cx="223.6" cy="30.7" r=".53"/>
<circle cx="147.7" cy="35.9" r=".53"/>
<circle cx="142.5" cy="35.9" r=".53"/>
<circle cx="137.2" cy="35.9" r=".53"/>
<circle cx="132" cy="35.9" r=".53"/>
<circle cx="111.1" cy="109.1" r=".53"/>
<circle cx="210.5" cy="109.1" r=".53"/>
<circle cx="82.3" cy="111.8" r=".53"/>
<circle cx="111.1" cy="127.5" r=".53"/>
<circle cx="210.5" cy="122.2" r=".53"/>
<circle cx="147.7" cy="174.5" r=".53"/>
<circle cx="147.7" cy="179.8" r=".53"/>
<circle cx="147.7" cy="185" r=".53"/>
<circle cx="163.4" cy="122.2" r=".53"/>
<circle cx="163.4" cy="124.8" r=".53"/>
<circle cx="163.4" cy="127.5" r=".53"/>
</g>
<g font-size="3.7" fill="#808000">
<text x="123.5" y="20.2">Pressure Sensor</text>
<text x="203" y="20.2">9-DOF Accelerometer</text>
<text x="113.1" y="98.7">Light/UV/Proximity Sensor</text>
<text x="193.9" y="98.7">Temperature/Humidity Sensor</text>
<text x="211.5" y="137.9">PIR Sensor</text>
</g>
<text font-size="2.7" x="139" y="200.9">1</text>
<g font-size="2.6" fill="#808080">
<text x="221" y="28" transform="rotate(-90 221 28)">VCC</text>
<text x="134.6" y="33.3" transform="rotate(-90 134.6 33.3)">VCC</text>
<text x="50.9" y="40.3">U5</text>
<text x="213.1" y="38.9" transform="rotate(-90 213.1 38.9)">C5</text>
<text x="220.2" y="40.5" transform="rotate(-90 220.2 40.5)">0.1uF</text>
<text x="228.8" y="38.9" transform="rotate(-90 228.8 38.9)">C3</text>
<text x="235.9" y="40.2" transform="rotate(-90 235.9 40.2)">10nF</text>
<text x="16.9" y="46.4">GND</text>
<text x="124.2" y="44.1" transform="rotate(-90 124.2 44.1)">C6</text>
<text x="131.2" y="45.8" transform="rotate(-90 131.2 45.8)">0.1uF</text>
<text x="145.1" y="44.1" transform="rotate(-90 145.1 44.1)">C7</text>
<text x="152.2" y="45.8" transform="rotate(-90 152.2 45.8)">0.1uF</text>
<text x="155.5" y="44.8" transform="rotate(-90 155.5 44.8)">C16</text>
<text x="162.6" y="45.4" transform="rotate(-90 162.6 45.4)">10uF</text>
<text x="207.9" y="51.1">U2</text>
<text x="213.1" y="49">GND</text>
<text x="228.8" y="49">GND</text>
<text x="121.6" y="56.6">U1</text>
<text x="124.2" y="54.2">GND</text>
<text x="145.1" y="54.2">GND</text>
<text x="155.6" y="54.2">GND</text>
<text x="121.6" y="82.7">LPS331AP</text>
<text x="194.8" y="78.1" transform="rotate(-90 194.8 78.1)">C4</text>
<text x="201.9" y="79.8" transform="rotate(-90 201.9 79.8)">0.1uF</text>
<text x="207.9" y="82.7">MPU-9250</text>
<text x="134.6" y="90.8">GND</text>
<text x="187" y="90.8">GND</text>
<text x="194.8" y="90.8">GND</text>
<text x="221" y="90.8">GND</text>
<text x="108.5" y="103.9" transform="rotate(-90 108.5 103.9)">VCC</text>
<text x="160.8" y="103.9" transform="rotate(-90 160.8 103.9)">VCC</text>
<text x="207.9" y="106.5" transform="rotate(-90 207.9 106.5)">VCC</text>
<text x="16.9" y="109.1" transform="rotate(-90 16.9 109.1)">VCC</text>
<text x="50.9" y="111.8">ATUM</text>
<text x="79.7" y="109.1" transform="rotate(-90 79.7 109.1)">VCC</text>
<text x="215.7" y="108.6">U4</text>
<text x="108.5" y="120" transform="rotate(-90 108.5 120)">C9</text>
<text x="161.9" y="115.7" transform="rotate(-90 161.9 115.7)">R2</text>
<text x="166.8" y="115.7" transform="rotate(-90 166.8 115.7)">30</text>
<text x="202.6" y="117.3" transform="rotate(-90 202.6 117.3)">C8</text>
<text x="209.7" y="119" transform="rotate(-90 209.7 119)">0.1uF</text>
<text x="75.5" y="123.5" transform="rotate(-90 75.5 123.5)">R6</text>
<text x="80.5" y="123.5" transform="rotate(-90 80.5 123.5)">10k</text>
<text x="83.4" y="123.5" transform="rotate(-90 83.4 123.5)">R7</text>
<text x="88.3" y="123.5" transform="rotate(-90 88.3 123.5)">10k</text>
<text x="115.5" y="121.6" transform="rotate(-90 115.5 121.6)">0.1uF</text>
<text x="147.9" y="122.2">D1</text>
<text x="147.9" y="124.8">D2</text>
<text x="154.2" y="122.1">SFH405</text>
<text x="154.2" y="124.7">SFH405</text>
<text x="163.8" y="122.1">6</text>
<text x="163.8" y="124.7">6</text>
<text x="215.7" y="122">SI7021</text>
<text x="19.5" y="130.1" transform="rotate(-90 19.5 130.1)">VCC</text>
<text x="147.9" y="127.5">D3</text>
<text x="154.2" y="127.3">SFH405</text>
<text x="163.8" y="127.3">6</text>
<text x="165.5" y="131.1">C17</text>
<text x="207.9" y="130.1">GND</text>
<text x="165.5" y="135.3">22uF</text>
<text x="108.5" y="143.2">GND</text>
<text x="160.8" y="143.2">GND</text>
<text x="19.5" y="148.4">GND</text>
<text x="213.1" y="145.2">U6</text>
<text x="226.2" y="145.8" transform="rotate(-90 226.2 145.8)">VCC</text>
<text x="213.1" y="158.9">AMN41121</text>
<text x="226.2" y="161.5">GND</text>
<text x="22.1" y="166.7" transform="rotate(-90 22.1 166.7)">VCC</text>
<text x="28.7" y="166">J5</text>
<text x="69.2" y="171.9" transform="rotate(-90 69.2 171.9)">VCC</text>
<text x="75.8" y="171.3">J1</text>
<text x="108.5" y="171.9" transform="rotate(-90 108.5 171.9)">VCC</text>
<text x="115" y="171.3">J2</text>
<text x="155.8" y="168.7">H5</text>
<text x="155.8" y="173.9">H6</text>
<text x="58.8" y="179.8">GND</text>
<text x="155.8" y="179.2">H7</text>
<text x="155.8" y="184.4">H8</text>
<text x="28.7" y="192.9">PINHD-2X8/SMD</text>
<text x="69.2" y="192.9">GND</text>
<text x="108.5" y="192.9">GND</text>
<text x="145.1" y="192.9">GND</text>
</g>
<g font-size="2.2" fill="#808080">
<text x="24.4" y="40.8" transform="rotate(-90 24.4 40.8)">32</text>
<text x="27" y="40.8" transform="rotate(-90 27 40.8)">31</text>
<text x="29.6" y="40.8" transform="rotate(-90 29.6 40.8)">30</text>
<text x="32.2" y="40.8" transform="rotate(-90 32.2 40.8)">29</text>
<text x="34.8" y="40.8" transform="rotate(-90 34.8 40.8)">28</text>
<text x="37.5" y="40.8" transform="rotate(-90 37.5 40.8)">27</text>
<text x="40.1" y="40.8" transform="rotate(-90 40.1 40.8)">26</text>
<text x="42.7" y="40.8" transform="rotate(-90 42.7 40.8)">25</text>
<text x="45.3" y="40.8" transform="rotate(-90 45.3 40.8)">24</text>
<text x="25.5" y="48.5" transform="rotate(-90 25.5 48.5)">GND</text>
<text x="28.1" y="53.5" transform="rotate(-90 28.1 53.5)">BATTERY</text>
<text x="30.7" y="51" transform="rotate(-90 30.7 51)">RESET</text>
<text x="33.4" y="49.4" transform="rotate(-90 33.4 49.4)">ADC7</text>
<text x="36" y="49.4" transform="rotate(-90 36 49.4)">ADC6</text>
<text x="38.6" y="49.4" transform="rotate(-90 38.6 49.4)">ADC5</text>
<text x="41.2" y="49.4" transform="rotate(-90 41.2 49.4)">ADC4</text>
<text x="43.8" y="49.4" transform="rotate(-90 43.8 49.4)">ADC3</text>
<text x="220.6" y="51.2" transform="rotate(-90 220.6 51.2)">13</text>
<text x="225.8" y="51.2" transform="rotate(-90 225.8 51.2)">1*2</text>
<text x="46.4" y="57.9" transform="rotate(-90 46.4 57.9)">BTLDR_CTRL</text>
<text x="47.6" y="57.6">BTLDR_TX</text>
<text x="61.7" y="59.1">22</text>
<text x="61.7" y="56.5">23</text>
<text x="131.6" y="56.5" transform="rotate(-90 131.6 56.5)">1</text>
<text x="136.9" y="56.5" transform="rotate(-90 136.9 56.5)">14</text>
<text x="142.1" y="56.5" transform="rotate(-90 142.1 56.5)">15</text>
<text x="221.7" y="58.7" transform="rotate(-90 221.7 58.7)">VDD</text>
<text x="47.3" y="60.2">BTLDR_RX</text>
<text x="56.1" y="65.5">C1</text>
<text x="56.1" y="62.8">C0</text>
<text x="61.7" y="64.3">20</text>
<text x="61.7" y="61.7">21</text>
<text x="138" y="63.8" transform="rotate(-90 138 63.8)">VCC</text>
<text x="143.2" y="65.3" transform="rotate(-90 143.2 65.3)">VCCA</text>
<text x="205.1" y="64.3">10</text>
<text x="205.1" y="61.7">11</text>
<text x="210.3" y="65.5">REGOUT</text>
<text x="210.3" y="62.8">FSYNC</text>
<text x="226" y="65.5">SDA/MOSI</text>
<text x="227" y="61.1" transform="rotate(-90 227 61.1)">VDDIO</text>
<text x="231" y="62.8">SCLK</text>
<text x="239.6" y="64.3">24</text>
<text x="239.6" y="61.7">23</text>
<text x="49.8" y="70.7">I2C_SDA</text>
<text x="56.1" y="68.1">C2</text>
<text x="61.7" y="69.5">18</text>
<text x="61.7" y="66.9">19</text>
<text x="118.7" y="66.9">11</text>
<text x="124" y="68.1">INT1</text>
<text x="132.8" y="66.3" transform="rotate(-90 132.8 66.3)">VDDIO</text>
<text x="139.7" y="68.1">SDA/MOSI</text>
<text x="140.1" y="70.7">SA0/MISO</text>
<text x="153.3" y="69.5">7</text>
<text x="153.3" y="66.9">6</text>
<text x="205.1" y="69.5">21</text>
<text x="210.3" y="70.7">AUX_DA</text>
<text x="226.2" y="68.1">AD0/MISO</text>
<text x="239.6" y="66.9">9</text>
<text x="49.9" y="73.3">I2C_SCL</text>
<text x="61.7" y="77.4">16</text>
<text x="61.7" y="72.2">17</text>
<text x="119.9" y="72.2">9</text>
<text x="124" y="73.3">INT2</text>
<text x="138" y="77.9" transform="rotate(-90 138 77.9)">GND</text>
<text x="144.7" y="73.3">SCLK</text>
<text x="153.3" y="72.2">4</text>
<text x="153.3" y="77.4">8</text>
<text x="206.3" y="72.2">7</text>
<text x="210.3" y="73.3">AUX_CL</text>
<text x="224.4" y="77.9" transform="rotate(-90 224.4 77.9)">GND</text>
<text x="233.3" y="75.9">INT</text>
<text x="233.8" y="73.3">CS</text>
<text x="239.6" y="72.2">22</text>
<text x="239.6" y="74.8">12</text>
<text x="48.4" y="83.8">SPI_MISO</text>
<text x="48.4" y="81.1">SPI_MOSI</text>
<text x="49.6" y="78.5">SPI_SCK</text>
<text x="61.7" y="82.6">14</text>
<text x="61.7" y="80">15</text>
<text x="147.4" y="78.5">CS</text>
<text x="46.9" y="86.4">DVDD_USB</text>
<text x="51.5" y="89">USB_N</text>
<text x="61.7" y="87.8">12</text>
<text x="61.7" y="85.2">13</text>
<text x="136.9" y="84" transform="rotate(-90 136.9 84)">5*5</text>
<text x="223.2" y="85.3" transform="rotate(-90 223.2 85.3)">18*2</text>
<text x="46.6" y="94.2">DGND_USB</text>
<text x="51.7" y="91.6">USB_P</text>
<text x="61.7" y="93.1">10</text>
<text x="61.7" y="90.5">11</text>
<text x="25.5" y="106.7" transform="rotate(-90 25.5 106.7)">VCC</text>
<text x="28.1" y="106.7" transform="rotate(-90 28.1 106.7)">UNUSED</text>
<text x="30.8" y="106.7" transform="rotate(-90 30.8 106.7)">TMS</text>
<text x="33.4" y="106.7" transform="rotate(-90 33.4 106.7)">TCK</text>
<text x="36" y="106.7" transform="rotate(-90 36 106.7)">TDO</text>
<text x="38.6" y="106.7" transform="rotate(-90 38.6 106.7)">B6</text>
<text x="41.2" y="106.7" transform="rotate(-90 41.2 106.7)">B5</text>
<text x="43.8" y="106.7" transform="rotate(-90 43.8 106.7)">B4</text>
<text x="46.5" y="106.7" transform="rotate(-90 46.5 106.7)">B3</text>
<text x="24.4" y="110.7" transform="rotate(-90 24.4 110.7)">1</text>
<text x="27" y="110.7" transform="rotate(-90 27 110.7)">2</text>
<text x="29.6" y="110.7" transform="rotate(-90 29.6 110.7)">3</text>
<text x="32.2" y="110.7" transform="rotate(-90 32.2 110.7)">4</text>
<text x="34.8" y="110.7" transform="rotate(-90 34.8 110.7)">5</text>
<text x="37.5" y="110.7" transform="rotate(-90 37.5 110.7)">6</text>
<text x="40.1" y="110.7" transform="rotate(-90 40.1 110.7)">7</text>
<text x="42.7" y="110.7" transform="rotate(-90 42.7 110.7)">8</text>
<text x="45.3" y="110.7" transform="rotate(-90 45.3 110.7)">9</text>
<text x="117.3" y="108.8">3</text>
<text x="121.3" y="109.9">VDD</text>
<text x="133" y="109.9">SDA</text>
<text x="133.1" y="112.5">SCL</text>
<text x="140.2" y="108.8">1</text>
<text x="140.2" y="111.4">2</text>
<text x="218.1" y="112.5">VCC</text>
<text x="224.5" y="112.5">SDA</text>
<text x="133.8" y="117.8">INT</text>
<text x="140.2" y="116.6">4</text>
<text x="218.1" y="117.8">GND</text>
<text x="224.7" y="117.8">SCL</text>
<text x="131.9" y="125.6">LED2</text>
<text x="131.9" y="123">LED1</text>
<text x="140.2" y="124.5">6</text>
<text x="140.2" y="121.9">9</text>
<text x="117.3" y="127.1">8</text>
<text x="121.3" y="128.2">GND</text>
<text x="131.9" y="128.2">LED3</text>
<text x="140.2" y="127.1">7</text>
<text x="25.8" y="132.3">1</text>
<text x="29.8" y="133.5">VCC</text>
<text x="42.8" y="136.1">RX</text>
<text x="43" y="133.5">TX</text>
<text x="48.6" y="132.3">3</text>
<text x="48.6" y="134.9">4</text>
<text x="48.6" y="137.6">5</text>
<text x="25.8" y="140.2">2</text>
<text x="29.8" y="141.3">GND</text>
<text x="36.1" y="138.7">BL_CTRL</text>
<text x="38.4" y="141.3">RESET</text>
<text x="48.6" y="140.2">6</text>
<text x="216.5" y="149.2">VCC</text>
<text x="216.2" y="154.4">GND</text>
<text x="216.5" y="151.8">OUT</text>
<text x="31.6" y="169">1</text>
<text x="31.6" y="171.6">3</text>
<text x="40.2" y="169">2</text>
<text x="40.2" y="171.6">4</text>
<text x="31.6" y="174.2">5</text>
<text x="31.6" y="176.8">7</text>
<text x="31.6" y="179.4">9</text>
<text x="40.2" y="174.2">6</text>
<text x="40.2" y="176.8">8</text>
<text x="40.2" y="179.4">10</text>
<text x="76" y="174.2">1</text>
<text x="76" y="176.8">3</text>
<text x="76" y="179.4">5</text>
<text x="84.7" y="174.2">2</text>
<text x="84.7" y="176.8">4</text>
<text x="84.7" y="179.4">6</text>
<text x="115.3" y="174.2">1</text>
<text x="115.3" y="176.8">3</text>
<text x="115.3" y="179.4">5</text>
<text x="123.9" y="174.2">2</text>
<text x="123.9" y="176.8">4</text>
<text x="123.9" y="179.4">6</text>
<text x="30.3" y="182">11</text>
<text x="30.3" y="184.6">13</text>
<text x="40.2" y="182">12</text>
<text x="40.2" y="184.6">14</text>
<text x="76" y="182">7</text>
<text x="76" y="184.6">9</text>
<text x="84.7" y="182">8</text>
<text x="84.7" y="184.6">10</text>
<text x="115.3" y="182">7</text>
<text x="115.3" y="184.6">9</text>
<text x="123.9" y="182">8</text>
<text x="123.9" y="184.6">10</text>
<text x="30.3" y="187.3">15</text>
<text x="40.2" y="187.3">16</text>
</g>
<g font-size="2.1" fill="#808080">
<text x="118.9" y="106.3">U3</text>
<text x="49.7" y="123">OPAMP_GATE/2.2J</text>
<text x="118.9" y="132.4">SI1147</text>
</g>
<g font-size="1.8" fill="#808080">
<text x="49.6" y="23.5">BBB_INT</text>
<text x="49.6" y="20.8">RESET</text>
<text x="49.6" y="26.1">OBS_CS/2.9H</text>
<text x="49.6" y="28.7">BBB_SCLK/2.6E</text>
<text x="49.6" y="33.9">BBB_MOSI/2.6D</text>
<text x="49.6" y="31.3">BBB_MISO/2.2E</text>
<text x="49.6" y="36.5">BTLDR_CTRL</text>
<text x="67.9" y="57.5">BTLDR_TX</text>
<text x="67.9" y="65.3">PRESSURE_CS</text>
<text x="67.9" y="62.7">PRESSURE_INT</text>
<text x="67.9" y="60.1">BTLDR_RX</text>
<text x="245.8" y="62.7">SCLK</text>
<text x="245.8" y="65.3">MOSI</text>
<text x="67.9" y="70.6">SDA/2.7N</text>
<text x="67.9" y="67.9">LIGHT_INT</text>
<text x="100.7" y="67.9">PRESSURE_INT</text>
<text x="159.5" y="67.9">MOSI</text>
<text x="159.5" y="70.6">MISO</text>
<text x="245.8" y="67.9">MISO</text>
<text x="67.9" y="73.2">SCL/2.7N</text>
<text x="159.5" y="73.2">SCLK</text>
<text x="245.8" y="73.2">ACCEL_CS</text>
<text x="245.8" y="75.8">ACCEL_INT</text>
<text x="67.9" y="78.4">SCLK</text>
<text x="67.9" y="81">MOSI</text>
<text x="67.9" y="83.6">MISO</text>
<text x="159.5" y="78.4">PRESSURE_CS</text>
<text x="146.4" y="109.8">SDA/2.7N</text>
<text x="146.4" y="112.4">SCL/2.7N</text>
<text x="238" y="112.4">SDA/2.7N</text>
<text x="49.6" y="115">ACCEL_CS</text>
<text x="49.6" y="117.6">ACCEL_INT</text>
<text x="146.4" y="117.6">LIGHT_INT</text>
<text x="238" y="117.6">SCL/2.7N</text>
<text x="49.6" y="120.3">PIR_OUT</text>
<text x="27.4" y="128.8">J3</text>
<text x="54.8" y="133.3">BTLDR_TX</text>
<text x="54.8" y="136">BTLDR_RX</text>
<text x="77.7" y="137" transform="rotate(-90 77.7 137)">SDA/2.7N</text>
<text x="85.6" y="136.8" transform="rotate(-90 85.6 136.8)">SCL/2.7N</text>
<text x="54.8" y="138.6">BTLDR_CTRL</text>
<text x="54.8" y="141.2">RESET</text>
<text x="27.4" y="145.8">TC2030-CC2538-BL-NL</text>
<text x="230.1" y="151.7">PIR_OUT</text>
<text x="22.6" y="172.6">N$2</text>
<text x="47" y="172.6">OPAMP_GATE/2.</text>
<text x="61.6" y="172.6">2J</text>
<text x="16.3" y="177.8">ACCEL_CS</text>
<text x="17.9" y="175.2">PIR_OUT</text>
<text x="47" y="177.8">ACCEL_INT</text>
<text x="47" y="175.2">UNUSED3</text>
<text x="66.4" y="177.8">5V/2.2C</text>
<text x="88.8" y="175.2">BBB_MOSI/2.6D</text>
<text x="88.8" y="177.8">BBB_MISO/2.2E</text>
<text x="105.7" y="177.8">5V/2.2C</text>
<text x="128.1" y="175.2">BBB_MOSI/2.6D</text>
<text x="128.1" y="177.8">BBB_MISO/2.2E</text>
<text x="16.5" y="185.7">LIGHT_INT</text>
<text x="18" y="183.1">SCL/2.7N</text>
<text x="21.3" y="180.4">MOSI</text>
<text x="47" y="183.1">SCLK</text>
<text x="47" y="180.4">MISO</text>
<text x="47" y="185.7">SDA/2.7N</text>
<text x="59.3" y="183.1">BBB_GPIO/2.9H</text>
<text x="88.8" y="183.1">OBS_CS/2</text>
<text x="88.8" y="185.7">BBB_INT</text>
<text x="88.8" y="180.4">BBB_SCLK/2.6E</text>
<text x="97.9" y="183.1">.9H</text>
<text x="98.5" y="183.1">BBB</text>
<text x="102.2" y="183.1">_GPIO/2.9H</text>
<text x="128.1" y="183.1">OBS_CS/2.9H</text>
<text x="128.1" y="185.7">BBB_INT</text>
<text x="128.1" y="180.4">BBB_SCLK/2.6E</text>
<text x="12.1" y="188.3">PRESSURE_CS</text>
<text x="47" y="188.3">PRESSURE_INT</text>
</g>
</svg>
